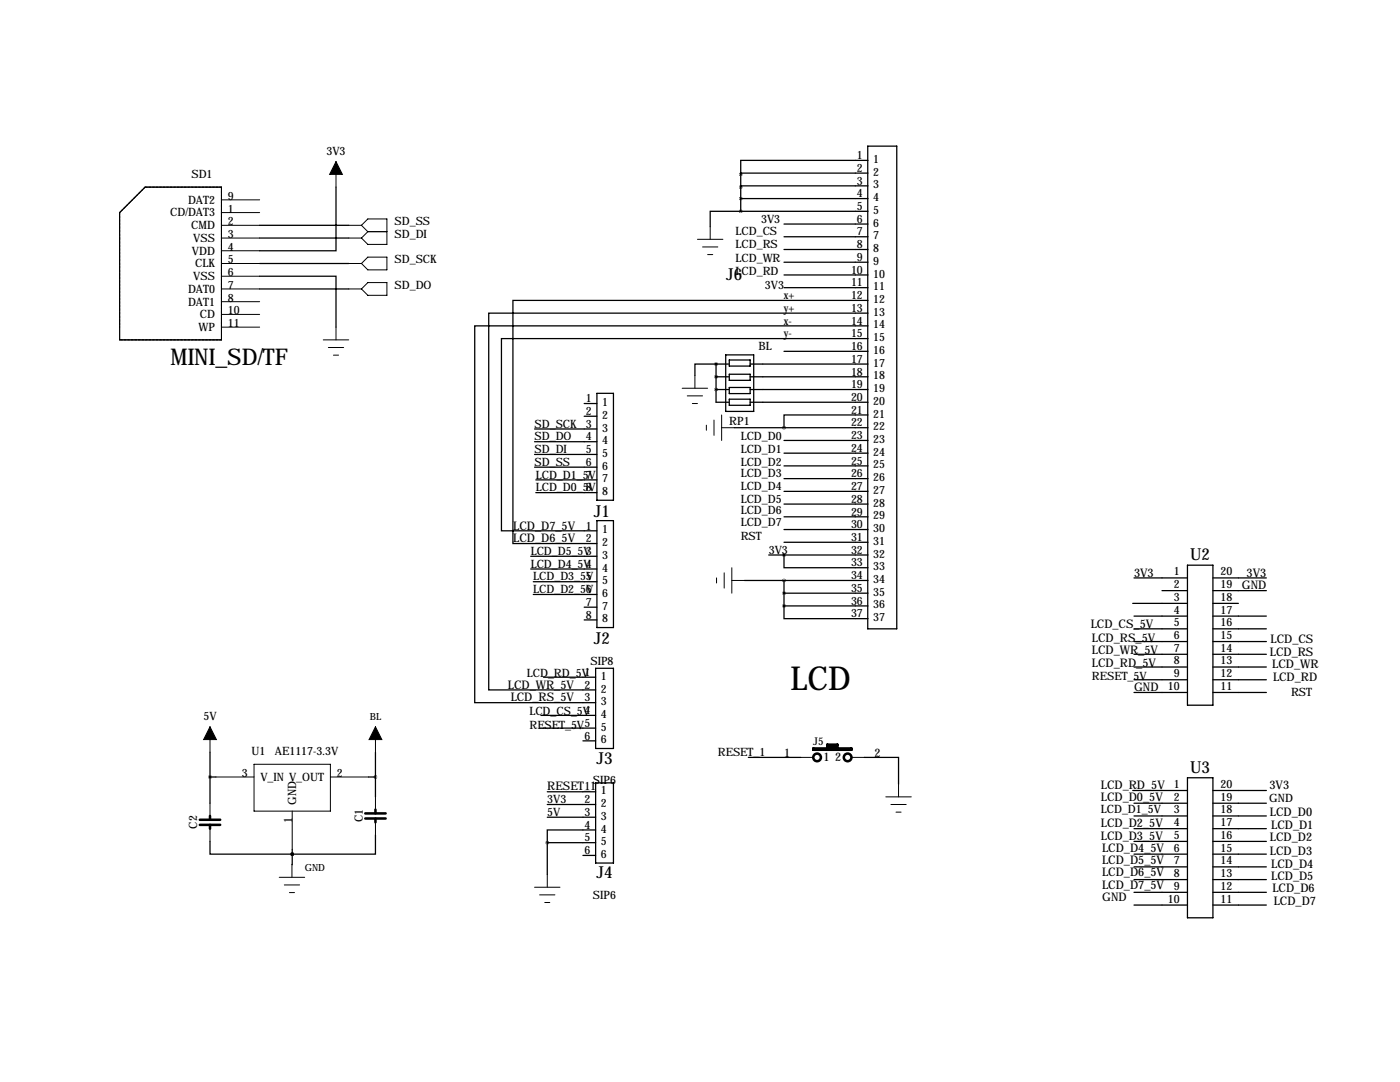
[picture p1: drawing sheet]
<svg xmlns="http://www.w3.org/2000/svg" width="279mm" height="216mm" viewBox="0 0 279 216" stroke-linecap="round" stroke-linejoin="round" font-family="sans-serif">
<g fill="none" stroke="#000" stroke-width=".2">
<path d="M44.2 39.9h7.6M67.1 32.3v5M23.9 42.4l5.1-5.1h15.2v30.5h-20.3zM44.2 47.5h7.6M44.2 42.4h7.6M44.2 45h7.6M44.2 50h7.6M44.2 52.6h7.6M44.2 55.1h7.6M44.2 57.7h7.6M69.6 47.5h2.5M69.6 45h2.5"/>
<path d="M69.6 52.6h2.5M69.6 57.7h2.5M72.1 45l1.3 1.2M72.1 45l1.3-1.3h3.8v5.1h-3.8l-1.3-1.3M73.4 46.2h3.8M73.4 51.3h3.8v2.5h-3.8l-1.3-1.2zM73.4 56.4h3.8v2.5h-3.8l-1.3-1.2zM73.4 46.2l-1.3 1.3M139.2 47.8h5.1M140.2 49.3h3.1M141.2 50.8h1M141.7 45.2v2.6"/>
<path d="M44.2 60.2h7.6M44.2 62.7h7.6M44.2 65.3h7.6M64.5 67.8h5.1M65.5 69.3h3.1M66.5 70.9h1.1M67.1 65.3v2.5M136.1 77.5h5.1M137.2 79h3M138.7 74.9v2.6M138.2 80.5h1M141 84.8v1.1"/>
<path d="M142.5 83.8v3.1M144 85.3h2.6M144 82.8v5.1M143 115.3v1M144.5 114.3v3M146 115.8h2.6M146 113.3v5.1M41.9 145v5.1M43.1 155h7.6M50.7 152.5h15.2v9.3h-15.2zM65.9 155h7.7M74.9 145v5.1"/>
<path d="M74.9 159v2.5M159.8 151.1h2.5M169.9 151.1h2.6M176.8 159h5.1M179.3 156.5v2.5M41.9 160.3v2.5M41.9 165.4v2.5M55.7 175.1h5.1M56.7 176.6h3.1M57.8 178.1h1M58.3 172.5v2.6M58.3 161.8v7.7"/>
<path d="M74.9 164.1v2.5M106.7 177h5.1M107.7 178.6h3M109.2 174.5v2.5M177.8 160.5h3M178.8 162.1h1M108.7 180.1h1"/>
</g>
<g fill="none" stroke="#000" stroke-width=".25">
<path d="M67.1 37.3v12.7h-15.3M147.8 39.6h25.4M147.8 34.8v7.4M173.2 29.2h5.8v96.3h-5.8zM173.2 34.5h-25.4v.3M173.2 37.1h-25.4v.2M173.2 32h-25.4v2.8M51.8 55.1h15.3v10.2M51.8 52.6h17.8M51.8 45h17.8M51.8 57.7h17.8M51.8 47.5h17.8"/>
<path d="M147.8 42.2h-6.1v3M147.8 42.2h25.4M156.5 44.7h16.7M156.5 47.2h16.7M156.5 49.8h16.7M156.5 52.3h16.7M156.5 54.9h16.7M156.5 57.4h16.7M173.2 59.9h-70.8v48.6h16.7M119.1 78.5h3.3v21.3h-3.3zM142.9 72.6h.1M142.9 72.6h-4.2v2.3"/>
<path d="M142.9 75.2h.1M142.9 77.7h.1M142.9 72.6h2.5M142.9 75.2h2.5M142.9 77.7h2.5M142.9 72.6v7.7h2.5M144.8 70.8h5.6v11.3h-5.6zM145.5 71.8h4.2v1.3h-4.2zM145.5 74.7h4.2v1.2h-4.2zM145.5 77.3h4.2v1.2h-4.2zM145.5 79.7h4.2v1.2h-4.2zM149.7 72.6h23.5"/>
<path d="M149.7 75.2h23.5M149.7 77.7h23.5M156.5 70.1h16.7M173.2 62.5h-75.7v75.2h21.4M173.2 65h-78.5v75.2h24.2M173.2 67.6h-73.1v38.3h19M106.7 85.6h12.4M106.7 88.1h12.4M106.7 90.7h12.4M106.7 93.2h12.4M106.9 95.8h12.2M106.9 98.3h12.2"/>
<path d="M116.6 80.5h2.5M116.6 83.1h2.5M146.6 85.3h26.6M149.7 80.3h23.5M156.5 87.9h16.7M156.5 90.4h16.7M156.5 93h16.7M156.5 95.5h16.7M156.5 98h16.7M173.2 82.8h-16.7v2.5M105.9 111h13.2M105.9 113.5h13.2"/>
<path d="M106.4 116.1h12.7M106.4 118.6h12.7M119.1 103.9h3.3v21.3h-3.3zM148.6 115.8h24.6M153.4 110.7h19.8M156.5 110.7v2.6h16.7M156.5 100.6h16.7M156.5 103.1h16.7M156.5 105.7h16.7M156.5 108.2h16.7M156.5 118.4h16.7M156.5 115.8v5.1"/>
<path d="M226.3 115.3h10.7M231.9 117.9h5.1M237 112.8h5.1v27.9h-5.1zM242.1 115.3h10.6M242.1 117.9h10.6M108.5 135.1h10.4M116.6 121.2h2.5M116.6 123.7h2.5M118.9 133.3h3.5v16.1h-3.5zM156.5 120.9v2.5h16.7M156.5 120.9h16.7M226.1 120.4h10.9"/>
<path d="M226.3 125.5h10.7M226.3 122.9h10.7M226.3 128h10.7M226.3 130.6h10.7M226.3 133.1h10.7M226.3 135.6h10.7M226.3 138.2h10.7M242.1 125.5h10.6M242.1 120.4h5M242.1 122.9h10.6M242.1 128h10.6M242.1 130.6h10.6"/>
<path d="M242.1 133.1h10.6M242.1 135.6h10.6M242.1 138.2h10.6M41.9 155h1.2M41.9 150.1v10.2M73.6 155h1.3M74.9 150.1v8.9M107.7 145.3h11.2M107.9 142.7h11M109.2 158h9.7M116.3 147.8h2.6M118.9 156.2h3.5v16h-3.5z"/>
<path d="M149.4 151.1h10.4M172.5 151.1h6.8v5.4M226.1 157.7h10.9M237 155.2h5.1v27.9h-5.1zM242.1 157.7h10.6M41.9 167.9v2.5h16.4M58.3 170.4v2.1M58.3 170.4h.1M58.3 169.5v.9M74.9 166.6v3.8h-16.6M109.2 160.5h9.7M109.2 163.1h9.7"/>
<path d="M109.2 168.1h9.7M109.2 168.1v6.4M116.3 170.7h2.6M118.9 165.6h-9.7v2.5M226.3 160.3h10.7M226.3 162.8h10.7M226.3 165.4h10.7M226.3 167.9h10.7M226.3 170.4h10.7M226.3 173h10.7M226.3 175.5h10.7M226.3 178.1h10.7"/>
<path d="M242.1 160.3h10.6M242.1 162.8h10.6M242.1 165.4h10.6M242.1 167.9h10.6M242.1 170.4h10.6M242.1 173h10.6M242.1 175.5h10.6M242.1 178.1h10.6M226.3 180.6h10.7M242.1 180.6h10.6"/>
</g>
<path d="M29 37.3l-5.1 5.1M44.2 37.3h-15.2M23.9 42.4v5.1M23.9 47.5v17.8M44.2 65.3v-28M44.2 67.8h-20.3" fill="none" stroke="#000" stroke-width=".2" stroke-dasharray=".4 .4"/>
<g fill="none" stroke="#000" stroke-width=".51">
<path d="M162.3 149.4h2.8v-.8h2v.8h2.8v.2h-7.6zM39.9 163.6h4M39.9 164.6h4M41.9 162.8v.8M41.9 164.6v.8M72.9 162.3h4.1M72.9 163.3h4.1M74.9 161.5v.8M74.9 163.3v.8"/>
<circle cx="163.1" cy="151.1" r=".76"/>
<circle cx="169.2" cy="151.1" r=".76"/>
</g>
<path d="M162.3 149.4h2.8v-.8h2v.8h2.8v.2h-7.6z" fill="#000" stroke="#000" stroke-width=".25"/>
<path d="M67.1 32.3l1.2 2.5h-2.5zM41.9 145l1.3 2.6h-2.6zM74.9 145l1.3 2.6h-2.5z" fill="#000" stroke="#000" stroke-width=".2"/>
<path d="M147.8 39.6a.05 .05 0 0 0 .1 0 .05 .05 0 0 0-.1 0zM147.8 42.2a.05 .05 0 0 0 .1 0 .05 .05 0 0 0-.1 0zM156.4 85.3a.05 .05 0 0 0 .1 0 .05 .05 0 0 0-.1 0zM156.4 110.7a.05 .05 0 0 0 .1 0 .05 .05 0 0 0-.1 0zM156.4 115.8a.05 .05 0 0 0 .1 0 .05 .05 0 0 0-.1 0zM156.4 118.4a.05 .05 0 0 0 .1 0 .05 .05 0 0 0-.1 0zM156.4 120.9a.05 .05 0 0 0 .1 0 .05 .05 0 0 0-.1 0zM74.9 155a.05 .05 0 0 0 .1 0 .05 .05 0 0 0-.1 0zM147.8 34.8a.05 .05 0 0 0 .1 0 .05 .05 0 0 0-.1 0zM147.8 37.3a.05 .05 0 0 0 .1 0 .05 .05 0 0 0-.1 0z" fill="#000" stroke="#000" stroke-width=".63"/>
<text font-size="6.6" x="157.7" y="137.7">LCD</text>
<text font-size="4.6" x="34" y="72.9">MINI_SD/TF</text>
<g font-size="3.3">
<text x="145" y="55.9">J6</text>
<text x="118.5" y="103.1">J1</text>
<text x="237.5" y="111.8">U2</text>
<text x="118.5" y="128.5">J2</text>
<text x="119" y="152.4">J3</text>
<text x="237.5" y="154.2">U3</text>
<text x="119" y="175.3">J4</text>
</g>
<g font-size="2.4">
<text x="102.4" y="105.7">LCD_D7_5V</text>
<text x="102.4" y="108.2">LCD_D6_5V</text>
<text x="226.3" y="115.1">3V3</text>
<text x="248.8" y="115.1">3V3</text>
<text x="217.7" y="125.2">LCD_CS_5V</text>
<text x="217.9" y="128">LCD_RS_5V</text>
<text x="217.9" y="130.6">LCD_WR_5V</text>
<text x="253.4" y="130.8">LCD_RS</text>
<text x="253.6" y="128.3">LCD_CS</text>
<text x="101.4" y="137.4">LCD_WR_5V</text>
<text x="217.9" y="133.1">LCD_RD_5V</text>
<text x="226.3" y="137.9">GND</text>
<text x="253.9" y="133.3">LCD_WR</text>
<text x="254.1" y="135.9">LCD_RD</text>
<text x="101.9" y="140">LCD_RS_5V</text>
<text x="156.5" y="151.1">1</text>
<text x="164.3" y="151.9">1</text>
<text x="166.7" y="151.9">2</text>
<text x="174.5" y="151.1">2</text>
<text x="109.2" y="157.7">RESET_1</text>
<text x="219.7" y="159.8">LCD_D0_5V</text>
<text x="219.7" y="157.5">LCD_RD_5V 1</text>
<text x="253.4" y="157.5">3V3</text>
<text x="219.7" y="165.1">LCD_D2_5V</text>
<text x="219.7" y="167.6">LCD_D3_5V</text>
<text x="253.4" y="162.8">LCD_D0</text>
<text x="253.4" y="167.9">LCD_D2</text>
<text x="253.7" y="165.4">LCD_D1</text>
<text x="220" y="169.9">LCD_D4_5V</text>
<text x="220" y="172.5">LCD_D5_5V</text>
<text x="253.4" y="170.7">LCD_D3</text>
<text x="253.7" y="173.2">LCD_D4</text>
<text x="220" y="179.8">GND</text>
<text x="220" y="174.8">LCD_D6_5V</text>
<text x="220" y="177.3">LCD_D7_5V</text>
<text x="253.7" y="175.5">LCD_D5</text>
<text x="254" y="178.1">LCD_D6</text>
<text x="254.2" y="180.6">LCD_D7</text>
</g>
<g font-size="2.3">
<text x="38.2" y="35.6">SD1</text>
<text x="65.1" y="31">3V3</text>
<text x="171" y="31.8">1</text>
<text x="171" y="34.3">2</text>
<text x="174.2" y="32.5">1</text>
<text x="174.2" y="35.1">2</text>
<text x="37.5" y="40.6">DAT2</text>
<text x="45.5" y="39.9">9</text>
<text x="171" y="36.8">3</text>
<text x="171" y="39.4">4</text>
<text x="171" y="41.9">5</text>
<text x="174.2" y="37.6">3</text>
<text x="174.2" y="40.1">4</text>
<text x="34" y="43.2">CD/DAT3</text>
<text x="38.2" y="45.7">CMD</text>
<text x="45.5" y="47.5">3</text>
<text x="45.5" y="42.4">1</text>
<text x="45.5" y="45">2</text>
<text x="78.7" y="45">SD_SS</text>
<text x="78.7" y="47.5">SD_DI</text>
<text x="146.8" y="47">LCD_CS</text>
<text x="151.9" y="44.4">3V3</text>
<text x="171" y="44.4">6</text>
<text x="171" y="47">7</text>
<text x="174.2" y="42.7">5</text>
<text x="174.2" y="45.2">6</text>
<text x="174.2" y="47.8">7</text>
<text x="38.3" y="50.8">VDD</text>
<text x="38.6" y="48.3">VSS</text>
<text x="39" y="53.3">CLK</text>
<text x="45.5" y="50">4</text>
<text x="45.5" y="52.6">5</text>
<text x="78.7" y="52.6">SD_SCK</text>
<text x="146.8" y="49.5">LCD_RS</text>
<text x="146.8" y="52.3">LCD_WR</text>
<text x="171" y="49.5">8</text>
<text x="171" y="52.1">9</text>
<text x="174.2" y="50.3">8</text>
<text x="174.2" y="52.8">9</text>
<text x="37.5" y="58.4">DAT0</text>
<text x="38.6" y="55.9">VSS</text>
<text x="45.5" y="55.1">6</text>
<text x="45.5" y="57.7">7</text>
<text x="78.7" y="57.7">SD_DO</text>
<text x="146.8" y="54.9">LCD_RD</text>
<text x="152.7" y="57.7">3V3</text>
<text x="156.5" y="59.7">x+</text>
<text x="169.8" y="54.6">10</text>
<text x="169.8" y="57.2">11</text>
<text x="169.8" y="59.7">12</text>
<text x="174.2" y="55.4">10</text>
<text x="174.2" y="57.9">11</text>
<text x="37.5" y="61">DAT1</text>
<text x="39.9" y="63.5">CD</text>
<text x="45.5" y="60.2">8</text>
<text x="45.5" y="62.7">10</text>
<text x="45.5" y="65.3">11</text>
<text x="156.5" y="62.2">y+</text>
<text x="156.5" y="64.8">x-</text>
<text x="169.8" y="62.2">13</text>
<text x="169.8" y="64.8">14</text>
<text x="174.2" y="60.5">12</text>
<text x="174.2" y="63">13</text>
<text x="174.2" y="65.5">14</text>
<text x="39.6" y="66">WP</text>
<text x="151.4" y="69.8">BL</text>
<text x="156.5" y="67.3">y-</text>
<text x="169.8" y="67.3">15</text>
<text x="169.8" y="69.8">16</text>
<text x="174.2" y="68.1">15</text>
<text x="174.2" y="70.6">16</text>
<text x="169.8" y="72.4">17</text>
<text x="169.8" y="74.9">18</text>
<text x="169.8" y="77.5">19</text>
<text x="174.2" y="73.2">17</text>
<text x="174.2" y="75.7">18</text>
<text x="116.9" y="80.3">1</text>
<text x="116.9" y="82.8">2</text>
<text x="120.1" y="81">1</text>
<text x="120.1" y="83.6">2</text>
<text x="169.8" y="80">20</text>
<text x="169.8" y="82.5">21</text>
<text x="174.2" y="78.2">19</text>
<text x="174.2" y="80.8">20</text>
<text x="174.2" y="83.3">21</text>
<text x="106.7" y="85.3">SD_SCK 3</text>
<text x="106.7" y="87.9">SD_DO</text>
<text x="116.9" y="87.9">4</text>
<text x="120.1" y="86.1">3</text>
<text x="120.1" y="88.7">4</text>
<text x="145.5" y="84.8">RP1</text>
<text x="147.8" y="87.9">LCD_D0</text>
<text x="169.8" y="85.1">22</text>
<text x="169.8" y="87.6">23</text>
<text x="174.2" y="85.9">22</text>
<text x="174.2" y="88.4">23</text>
<text x="106.7" y="90.4">SD_DI</text>
<text x="106.7" y="93">SD_SS</text>
<text x="106.9" y="95.5">LCD_D1_5V</text>
<text x="116.9" y="90.4">5</text>
<text x="116.9" y="93">6</text>
<text x="116.9" y="95.5">7</text>
<text x="120.1" y="91.2">5</text>
<text x="120.1" y="93.7">6</text>
<text x="147.8" y="90.4">LCD_D1</text>
<text x="147.8" y="93">LCD_D2</text>
<text x="147.8" y="95.2">LCD_D3</text>
<text x="169.8" y="90.2">24</text>
<text x="169.8" y="92.7">25</text>
<text x="169.8" y="95.2">26</text>
<text x="174.2" y="90.9">24</text>
<text x="174.2" y="93.5">25</text>
<text x="106.9" y="98">LCD_D0_5V</text>
<text x="116.9" y="98">8</text>
<text x="120.1" y="96.3">7</text>
<text x="120.1" y="98.8">8</text>
<text x="147.8" y="97.8">LCD_D4</text>
<text x="147.8" y="100.3">LCD_D5</text>
<text x="169.8" y="97.8">27</text>
<text x="169.8" y="100.3">28</text>
<text x="174.2" y="96">26</text>
<text x="174.2" y="98.6">27</text>
<text x="174.2" y="101.1">28</text>
<text x="116.9" y="105.7">1</text>
<text x="120.1" y="106.4">1</text>
<text x="147.8" y="102.6">LCD_D6</text>
<text x="147.8" y="104.9">LCD_D7</text>
<text x="147.8" y="107.7">RST</text>
<text x="169.8" y="102.9">29</text>
<text x="169.8" y="105.4">30</text>
<text x="169.8" y="107.9">31</text>
<text x="174.2" y="103.6">29</text>
<text x="174.2" y="106.2">30</text>
<text x="105.9" y="110.7">LCD_D5_5V</text>
<text x="105.9" y="113.3">LCD_D4_5V</text>
<text x="116.9" y="108.2">2</text>
<text x="116.9" y="110.7">3</text>
<text x="116.9" y="113.3">4</text>
<text x="120.1" y="109">2</text>
<text x="120.1" y="111.5">3</text>
<text x="153.4" y="110.5">3V3</text>
<text x="169.8" y="110.5">32</text>
<text x="169.8" y="113">33</text>
<text x="174.2" y="108.7">31</text>
<text x="174.2" y="111.3">32</text>
<text x="174.2" y="113.8">33</text>
<text x="106.4" y="115.8">LCD_D3_5V</text>
<text x="106.4" y="118.4">LCD_D2_5V</text>
<text x="116.9" y="115.8">5</text>
<text x="116.9" y="118.4">6</text>
<text x="120.1" y="114.1">4</text>
<text x="120.1" y="116.6">5</text>
<text x="120.1" y="119.1">6</text>
<text x="169.8" y="115.6">34</text>
<text x="169.8" y="118.1">35</text>
<text x="174.2" y="116.3">34</text>
<text x="174.2" y="118.9">35</text>
<text x="234.3" y="114.8">1</text>
<text x="234.3" y="117.3">2</text>
<text x="234.3" y="119.9">3</text>
<text x="243.6" y="114.8">20</text>
<text x="243.6" y="117.3">19 GND</text>
<text x="243.6" y="119.9">18</text>
<text x="116.9" y="120.9">7</text>
<text x="116.9" y="123.4">8</text>
<text x="120.1" y="121.7">7</text>
<text x="120.1" y="124.2">8</text>
<text x="169.8" y="120.6">36</text>
<text x="169.8" y="123.2">37</text>
<text x="174.2" y="121.4">36</text>
<text x="174.2" y="124">37</text>
<text x="234.3" y="122.4">4</text>
<text x="234.3" y="125">5</text>
<text x="243.6" y="122.4">17</text>
<text x="243.6" y="125">16</text>
<text x="234.3" y="127.5">6</text>
<text x="234.3" y="130">7</text>
<text x="243.6" y="127.5">15</text>
<text x="243.6" y="130">14</text>
<text x="105.2" y="135.1">LCD_RD_5V</text>
<text x="116.7" y="134.9">1</text>
<text x="116.7" y="137.4">2</text>
<text x="117.8" y="132.6">SIP8</text>
<text x="119.9" y="135.6">1</text>
<text x="217.9" y="135.6">RESET_5V</text>
<text x="233.1" y="137.7">10</text>
<text x="234.3" y="132.6">8</text>
<text x="234.3" y="135.1">9</text>
<text x="243.6" y="132.6">13</text>
<text x="243.6" y="135.1">12</text>
<text x="243.6" y="137.7">11</text>
<text x="40.6" y="143.8">5V</text>
<text x="105.7" y="142.7">LCD_CS_5V</text>
<text x="116.7" y="140">3</text>
<text x="116.7" y="142.5">4</text>
<text x="119.9" y="138.2">2</text>
<text x="119.9" y="140.7">3</text>
<text x="119.9" y="143.3">4</text>
<text x="257.7" y="138.9">RST</text>
<text x="105.7" y="145.5">RESET_5V5</text>
<text x="116.7" y="147.6">6</text>
<text x="119.9" y="145.8">5</text>
<text x="119.9" y="148.3">6</text>
<text x="48.2" y="155">3</text>
<text x="50.2" y="150.7">U1</text>
<text x="52" y="155.8">V_IN V_OUT</text>
<text x="54.9" y="150.6">AE1117-3.3V</text>
<text x="67.2" y="155">2</text>
<text x="143.3" y="150.9">RESET_1</text>
<text x="59.1" y="160.6" transform="rotate(-90 59.1 160.6)">GND</text>
<text x="109.2" y="160.3">3V3</text>
<text x="116.7" y="157.7">1</text>
<text x="116.7" y="160.3">2</text>
<text x="118.3" y="156.5">SIP6</text>
<text x="119.9" y="158.5">1</text>
<text x="119.9" y="161">2</text>
<text x="234.3" y="159.8">2</text>
<text x="243.6" y="157.2">20</text>
<text x="243.6" y="159.8">19</text>
<text x="253.3" y="160">GND</text>
<text x="39.4" y="165.4" transform="rotate(-90 39.4 165.4)">C2</text>
<text x="58.3" y="164.3" transform="rotate(-90 58.3 164.3)">1</text>
<text x="72.4" y="164.1" transform="rotate(-90 72.4 164.1)">C1</text>
<text x="109.2" y="162.8">5V</text>
<text x="116.7" y="162.8">3</text>
<text x="116.7" y="165.4">4</text>
<text x="116.7" y="167.9">5</text>
<text x="119.9" y="163.6">3</text>
<text x="119.9" y="166.1">4</text>
<text x="219.7" y="162.3">LCD_D1_5V</text>
<text x="234.3" y="162.3">3</text>
<text x="234.3" y="164.8">4</text>
<text x="234.3" y="167.4">5</text>
<text x="243.6" y="162.3">18</text>
<text x="243.6" y="164.8">17</text>
<text x="243.6" y="167.4">16</text>
<text x="116.7" y="170.4">6</text>
<text x="119.9" y="168.7">5</text>
<text x="119.9" y="171.2">6</text>
<text x="234.3" y="169.9">6</text>
<text x="234.3" y="172.5">7</text>
<text x="243.6" y="169.9">15</text>
<text x="243.6" y="172.5">14</text>
<text x="118.3" y="179.3">SIP6</text>
<text x="234.3" y="175">8</text>
<text x="234.3" y="177.5">9</text>
<text x="243.6" y="175">13</text>
<text x="243.6" y="177.5">12</text>
<text x="233.1" y="180.1">10</text>
<text x="243.6" y="180.1">11</text>
</g>
<text font-size="2.1" x="162.3" y="148.6">J5</text>
<g font-size="2">
<text x="73.8" y="143.8">BL</text>
<text x="60.8" y="173.8">GND</text>
</g>
</svg>
